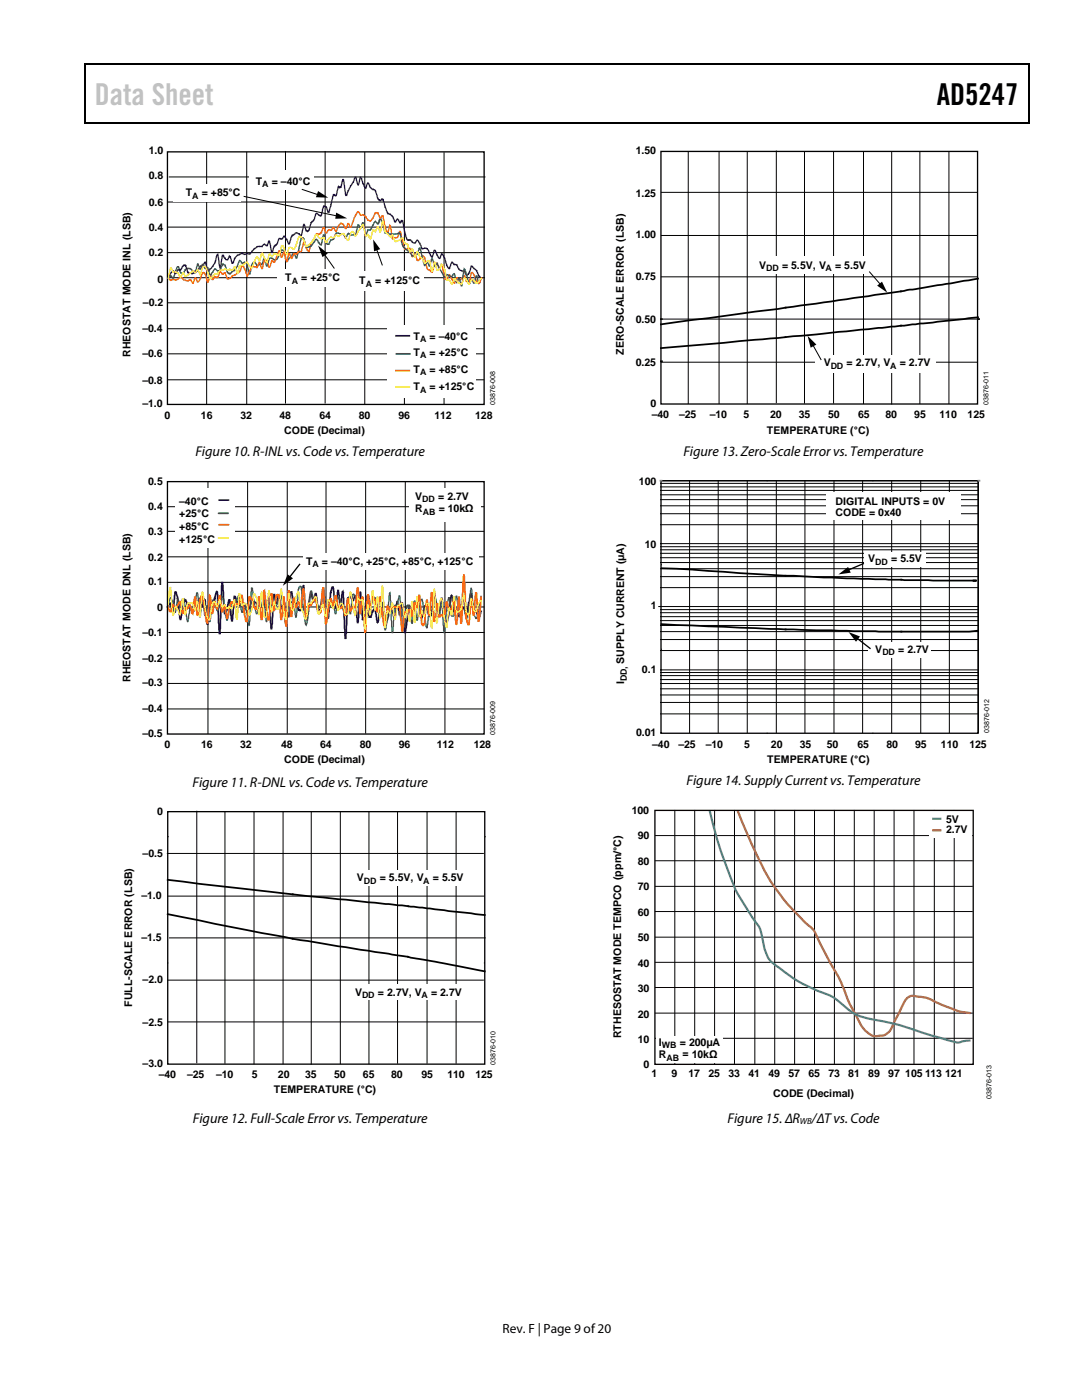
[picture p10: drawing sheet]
<svg xmlns="http://www.w3.org/2000/svg" width="216mm" height="279mm" viewBox="0 0 216 279" stroke-linecap="round" stroke-linejoin="round" font-family="sans-serif">
<path d="M16.9 12.7h.2v1h-.2zM16.9 12.7h.2v.3h-.2zM82.5 12.7h.3v.3h-.3zM205.1 12.7h.3v1h-.3zM205.1 12.7h.3v.3h-.3zM16.9 24.4h.2v.2h-.2zM82.3 24.4h.2v.2h-.2zM205.1 24.4h.3v.2h-.3zM63.5 49l1.9 1.6-1 .7zM67.1 42.4l2.2 1.2-2.4 .1zM74.5 47.8l1.4 1.9-1.3 .5z" fill="#000"/>
<path d="M17 13.7v10.7M17.1 12.8h65.4M82.8 12.8h122.3M205.2 13.7v10.7M17.1 24.5h188" fill="none" stroke="#000" stroke-width=".25"/>
<path d="M33.4 30.3h63.2v50.4h-63.2zM38.5 54.1l.4 .3M56.7 50.4l.5 1.8M68.5 46.6l.5 .8M94.1 55.8l-.5 .8M96.1 55.5l-.6 1.1" fill="none" stroke="#000" stroke-width=".26"/>
<g fill="none" stroke="#000" stroke-width=".2">
<path d="M33.7 35.3h63.2M41.2 30.3v50.4M48.6 39.2l18.8 3.9M49.2 30.3v50.4M57 30.1v50.4M64.9 30.1v50.4M72.8 30.3v50.4M80.7 30.4v50.4M88.6 30.4v50.4M33.4 40.3h63.2M33.4 50.4h63.2M33.5 55.4h63.3"/>
<path d="M33.5 45.3h63.3M64.6 50.6l2.1 3M75.1 49.5l1.2 3.5M33.4 65.6h63.2M33.4 60.4h63.2M33.4 75.8h63.2M33.4 70.6h63.2"/>
</g>
<path d="M38.5 54.1a.99 .99 0 0 0-1-.5 .99 .99 0 0 0-.8 .8 .44 .44 0 0 1-.5 .1 .44 .44 0 0 1-.3-.4 .73 .73 0 0 0-.5-.9l-.5 1.2a1.1 1.1 0 0 1-.4 1.1l-.2-.2a.22 .22 0 0 0-.2-.2 .22 .22 0 0 0-.2 .1l-.3 .3M56.7 50.4l-.3-.5h-.2l-.5 1a1.01 1.01 0 0 1-1 .9h-.1a.49 .49 0 0 0-.6-.3 .49 .49 0 0 0-.4 .5l-.2 1-.2 .1-.4-1.5-.2 .2a.9 .9 0 0 1-.6 1h-.1a.49 .49 0 0 1-.6 .2 .49 .49 0 0 1-.3-.5 .38 .38 0 0 0-.5-.1 .38 .38 0 0 0-.2 .4l-.5 1.8-.1-.1-.3-1.2a.72 .72 0 0 0-.3-.7 .72 .72 0 0 0-.7-.1l-.5-.5-.2 .4a3.2 3.2 0 0 1-1.8 2.1v.1a1.35 1.35 0 0 1-.9-1.4l-.1-.1a.4 .4 0 0 0-.5-.3l-.2 .3a.76 .76 0 0 1-.7 .9l-.2-.1a.44 .44 0 0 0-.5-.1 .44 .44 0 0 0-.3 .4l-.4 .7a.73 .73 0 0 1-.4-.9l-.2-.5-.2-.1a.27 .27 0 0 1-.3 .2 .27 .27 0 0 1-.2-.3l-.2-.4-.2-.1-.3 .9h-.2l-.4-1-.6 1.4M61.1 49.5l-.4-1.7a.32 .32 0 0 0-.4-.4 .32 .32 0 0 0-.3 .5l-.7 3.5-.2 .1-.4-1h-.2l-.2 .5-1.1 1.2M68.5 46.6h-.9a.52 .52 0 0 0-.6 0 .52 .52 0 0 0-.2 .6 .75 .75 0 0 1-.7 .7l-.3 .4a.34 .34 0 0 1-.2 .4 .34 .34 0 0 1-.5-.1l-.4-1.6-.2-.1-.3 1.7a.22 .22 0 0 1-.2 .2 .22 .22 0 0 1-.3-.2l-.3-.6-.4-.2-.7 1a1.03 1.03 0 0 1-1.2 .5M75.4 44.7l-.2-.1a.33 .33 0 0 0-.2-.3 .33 .33 0 0 0-.4 .2l-.4 .9a.48 .48 0 0 1-.7 .5l-.5 1.2-.4-2.1-.3-.5-.3 1h-.2l-.2-.5-.1-.1-.5 1.7a.3 .3 0 0 1-.1 .3 .3 .3 0 0 1-.4-.1 .67 .67 0 0 1-1-.2l-.5 .8M75.9 43.7h.1l.2 .4 .7 2.5a.67 .67 0 0 1 .9 .1l1.6-.1a.28 .28 0 0 1 .3-.1 .28 .28 0 0 1 .2 .3l.1 .3a3.1 3.1 0 0 0 1.4 3l.4 .1 .4 .8h.3a.44 .44 0 0 1 .7-.2l.2-.4 .2-.8 .2-.1 .9 3.4 .1 .1 .5-.6 .4 .7 .4-1.4h.2l.3 1.1a.22 .22 0 0 0 .2 .3 .22 .22 0 0 0 .2-.3l.2-.2 .1 .1 1.2 2.5a.44 .44 0 0 0 .6-.4l.3 .1a.58 .58 0 0 0 .6 .3 .58 .58 0 0 0 .5-.5h.2l.4 1.7 .1-.1 .3-.8 .2-.1 .4 1.6 .5-3.3 .2 .1 .8 2.8M94.1 55.8l.5 .7 .3-1.2 .2-.2 .5 1.4" fill="none" stroke="#148140" stroke-width=".26"/>
<path d="M38.9 54.4a1.38 1.38 0 0 0 .9-1.1l.3-.2h.3l.6-.7 .4 1.7 .3-.1a4.2 4.2 0 0 0 1.6-3.1l.1-.1 .1 .1 .2 1.7 .3 .9 .4-2.6h.2l.1 .4 .4 .5h.4l.3-.7 .2 .2 .3 1.2 .3-.1a1.94 1.94 0 0 1 1.4-1.7l.4-.1a.88 .88 0 0 0 1 0 .56 .56 0 0 0 .9-.4l.6-.7a1.46 1.46 0 0 1 1.4-.3 .5 .5 0 0 1 .4-.4 .5 .5 0 0 1 .5 .2l.2-.1 .3-.8 .5 2.1h.1a2.43 2.43 0 0 1 1-1.5l.3-1 .4-.1a.44 .44 0 0 0 .6-.4h.2l.4 .6 .4 .9a1.1 1.1 0 0 0 .4-1.2l.4-.6 .4-.2a.66 .66 0 0 1 1.1 .2l.2 .1 .5-2.1 .1-.1 .1 .3a1.17 1.17 0 0 0 .6 1.1l.3-.3 .2-.7a1.91 1.91 0 0 1 .8-1.4l.4-1.2 .8 .5 .2-.1 .4-1.6a.31 .31 0 0 1 .3-.3 .31 .31 0 0 1 .3 .3l.3 .9h.2l.4-1.2 .4-1.8 .1-.5h.2l.2 .3 .2-.1 .3-1.3a.26 .26 0 0 1 .1-.3 .26 .26 0 0 1 .4 0l.1-.1 .5-1.5 .4 2.9 .1 .3h.2l.2-.9 1.1-1.7 .4-1h.1l.5 1.5 .4-1.5 .3 .3 .1 .8 .6 1 .1-.1 .4-.9 .3 .4a1.42 1.42 0 0 0 1.1 1l.5 1.6 .3 .4a.27 .27 0 0 0 .3 .2 .27 .27 0 0 0 .2-.3l.2-.1 .2 .2 .3 1.4 .5 1a.77 .77 0 0 0 .7 .6l.4 .4 .3 .8 .2 .2a.45 .45 0 0 1 .6-.5l.3 .6h.2l.1-.4 .2 .1 .7 3.1a.78 .78 0 0 0 .6 .8 .37 .37 0 0 1 .4-.1 .37 .37 0 0 1 .2 .3 .52 .52 0 0 0 .5 .3 .52 .52 0 0 0 .5-.5h.1l.2 .1 .7 1.5 .5-.1a.77 .77 0 0 1 .9 .9l.5 .9 .6-1.3h.1l.8 1.6 .2-.1 .2-.6a.22 .22 0 0 1 .2-.2 .22 .22 0 0 1 .2 .2l.4 .7 .3 1.4 .5 .6 .1-.1 .4-1.1h.3a.62 .62 0 0 0 .7 .5 1.97 1.97 0 0 0 1.3 1.2h.2l.2 .3a.36 .36 0 0 0 .2 .4 .36 .36 0 0 0 .4-.1l.7-1.6h.1l.5 .6a1.27 1.27 0 0 1 .7 .9l.1 .4 .6 .5M38.9 54.1a.98 .98 0 0 1-1.3 .4l-.1-.1-.4-1.3a.57 .57 0 0 0-.6-.1 .57 .57 0 0 0-.3 .6 .31 .31 0 0 1-.1 .3 .31 .31 0 0 1-.4-.1h-.2l-.3 .7a.4 .4 0 0 1-.6-.4h-.1l-.5 .4-.4 1" fill="none" stroke="#2e0977" stroke-width=".26"/>
<path d="M61.1 49.5l.2 .4 .2 .3 .2-.1a6.5 6.5 0 0 1 1.2-2.9 .48 .48 0 0 1 .7-.5l.6-.3 .3-1 .2 .1 .3 1 .2-.1a.53 .53 0 0 1 .8-.5l.4-.4h.2l.2 .4 .3 .2 .4-.9a.57 .57 0 0 1 .4-.6 .57 .57 0 0 1 .7 .3l.3 .7h.2l.3-1 .6 .7 1.1-2.7 .3-.3h.2l.1 .2a.42 .42 0 0 0 .3 .4 .42 .42 0 0 0 .4 0l.7 .5a.75 .75 0 0 0 .9 .6l.5-.5 .3-.9 .2-.1a.31 .31 0 0 1 .3 0 .31 .31 0 0 1 .2 .3l.4 .7h.1l.2-.5 .3 .2 .3 2.1 .6 1.2 .3-1.3 .1-.2 .1 .1 .4 2.5 .2 .1 .3-.2a.76 .76 0 0 0 .8-.9l.2-.4 1 3.5 .2 .1 .4-.3a.51 .51 0 0 1 .5 .7l.4 1 .5-.6 .3 .9a.37 .37 0 0 0 .1 .4 .37 .37 0 0 0 .4 0l.4-.5a.31 .31 0 0 1 .3-.4 .31 .31 0 0 1 .4 .4l.5 1.8a.61 .61 0 0 0 .6 .7l.3 .4h.1l.5-1.4 .1-.2a.22 .22 0 0 1 .3-.2 .22 .22 0 0 1 .2 .2l.3 .8h.2l.3-.7 .1 .1 .4 2.4a.48 .48 0 0 0 .6 .5l.4-.8a.36 .36 0 0 1 .4 .4l.6 1.1 .5-1.1 .2 .2a.46 .46 0 0 0 .5 .3 .46 .46 0 0 0 .4-.5l.4-.4 .2 .3a1.24 1.24 0 0 0 .7 1.1l.5-1.8 .2-.2 1.1 2.1 .2 .1M61.1 49.3l-.4-.9h-.1l-.4 1.5a.3 .3 0 0 1-.1 .3 .3 .3 0 0 1-.4 0h-.2a.69 .69 0 0 1-.9 .5l-.4 .9-.4-.9h-.2l-.3 1.4-.2 .1-.4-1.9-.5 1-.4-1.1-.2-.1-.8 2.3h-.2l-.3-.4-.1 .2-.4 1.1-.3-.2-.2-1a.29 .29 0 0 0-.3-.2 .29 .29 0 0 0-.3 .2l-.4 1.5-.3-.4-.2-.8-.5 1-.7-.2a.71 .71 0 0 0-.8 .8l-.5 1.1-.7-2h-.2l-.2 .1a2.67 2.67 0 0 1-2 2 .77 .77 0 0 1-.8 .4l-.5-1.1-.5 .2-.4-.5-.3 .6a.45 .45 0 0 1-.1 .5 .45 .45 0 0 1-.5 0 .4 .4 0 0 0-.5 .4h-.3l-.2-.5a.9 .9 0 0 0-.5 .9l-.2 .2-.4-1.5a.35 .35 0 0 0-.4-.4 .35 .35 0 0 0-.3 .4l-.3 .6a.78 .78 0 0 1-.6 .8l-.2-.5-.3-.2-.3 .9-.2 .1-.2-.3a.38 .38 0 0 0-.2-.3 .38 .38 0 0 0-.5 .1l-.8-.1-.6-.7h-.1a1.23 1.23 0 0 1-1.5 .6 .44 .44 0 0 1-.5 .2 .44 .44 0 0 1-.3-.4l-.1-.1M96.1 55.5l-.4 .9-.1 .1" fill="none" stroke="#f86612" stroke-width=".26"/>
<path d="M75.9 43.7l-.5 1" fill="none" stroke="#148140" stroke-width=".35"/>
<path d="M33.6 55.5l.4-2 .3 .3a.88 .88 0 0 0 1 .6h.1l.6 .9h.1l.4-.8 .2 .1a.57 .57 0 0 0 .5 .6l1.2-1.1 .3 .1a.42 .42 0 0 0 .5 .1 .42 .42 0 0 0 .2-.5l.2 .1 .3 .9 .2-.2 .2-.8a.51 .51 0 0 1 .1-.5 .51 .51 0 0 1 .6-.1l1 2.4 .9-1h.2a.59 .59 0 0 0 .7-.5l.2-.2h.4l.5-.2 .4 .1h.6a.44 .44 0 0 0 .5 .1 .44 .44 0 0 0 .3-.5l.1-.2 .1 .1 .3 1 .2 .2 .3-1.3 .3-.2h.4l.7-.6h.3l.5 .9 .3 .2 1.1-2.2 .1 .1 .3 .6 .2-.1 .4-1.4 .8 1.9 .3-.2 .3-1.4 .2-.1 .3 .5 .4-.4a.43 .43 0 0 1 .7 0l.2 .1a.9 .9 0 0 0 .5-.9l.2-.9a.42 .42 0 0 1 .4 .1 .42 .42 0 0 1 .1 .4l.5 1.2 .4-1.2a.47 .47 0 0 1 .4-.3 .47 .47 0 0 1 .5 .3l.1 .1 .2-.2 .8-2.2a.32 .32 0 0 1 .3-.1 .32 .32 0 0 1 .3 .2l.5 .6 .5 1.2a4.1 4.1 0 0 0 1.8-2.4h.2a1.14 1.14 0 0 0 1 .8l.2-.2a.57 .57 0 0 1 .5 .7l.1 .2h.2l.2-.4a.63 .63 0 0 1 .9-.5 .44 .44 0 0 0 .6-.4l.3-.1 .4 .3 .5-.5a.37 .37 0 0 1 .6 .2l.4 .5a.33 .33 0 0 0 .1 .4 .33 .33 0 0 0 .3 .1l.4-1.1a.45 .45 0 0 1 .4-.5 .45 .45 0 0 1 .5 .5l.1 .3 .2-.2 .3-.6 1-1.5 .5 2.2 .2 .1 .4-.3 .3 .7 .1 .1 .5-1.6 .2-.1 .3 .3 .4-1 .2 .1 .3 1 .2-.1 .4-2 .4 2 .2 .3 .3 .1 .6 .7 .2-.4 .4 .2a1.33 1.33 0 0 0 .5 1.1l1-.4 .1-.3a.57 .57 0 0 1 .5 .6 .57 .57 0 0 0 .6 .7l.2 .1 .4 1.3 .4-.5 .2 .1 .3 1.4h.2l.3-.9 .1-.1 .6 1.1a1.27 1.27 0 0 1 .7 1l.2 .2 .5-.3a.27 .27 0 0 1 .3-.2 .27 .27 0 0 1 .2 .3l.3 1.8 .2-.2 .4-1.5 .2 .3 .2 1.1 .2 .1 .4-.2 .4-.8a.59 .59 0 0 1 .5 .7l.5 2a.31 .31 0 0 0 .2 .3 .31 .31 0 0 0 .4 0l.5 .8 .4-1.1h.2l.2 .4 .9 .7a.61 .61 0 0 0 .5-.8l.3-.5 .6 .6 .2 .7 .6-.9 .7 .5a.38 .38 0 0 0 .5 .2 .38 .38 0 0 0 .3-.4l.5-.6" fill="none" stroke="#f9e819" stroke-width=".26"/>
<g fill="#fff">
<path d="M77.2 64.9h17.6v14.4h-17.6z"/>
<path d="M82.2 64.9h12.7v3.9h-12.7z"/>
<path d="M82.2 68.8h12.6v3.1h-12.6z"/>
</g>
<path d="M78.9 67h2.9" fill="none" stroke="#2e0977" stroke-width=".35"/>
<path d="M78.9 70.6h3" fill="none" stroke="#148140" stroke-width=".35"/>
<path d="M78.9 74h2.9" fill="none" stroke="#f86612" stroke-width=".35"/>
<path d="M78.9 77.2h2.9" fill="none" stroke="#f9e819" stroke-width=".35"/>
<g fill="#fff">
<path d="M82.2 72.1h12.6v3.2h-12.6z"/>
<path d="M82.2 75.5h12.6v3.2h-12.6z"/>
<path d="M68.4 54.1h16.2v3.9h-16.2z"/>
<path d="M55.4 53.8h13.5v3.5h-13.5z"/>
<path d="M50 34.1h12.6v3.7h-12.6z"/>
<path d="M34.5 36.7h13.5v3.5h-13.5z"/>
<path d="M49.7 34h12.7v3.9h-12.7z"/>
<path d="M36.6 36.8h11.8v3.2h-11.8z"/>
<path d="M56.4 53.8h12.5v3.2h-12.5z"/>
<path d="M71.2 54.5h12.5v3.1h-12.5z"/>
</g>
<g fill="none" stroke="#000" stroke-width=".2">
<path d="M60.2 37.8l3.4 1.1M41.5 96.1v50.4M49.4 96.1v50.4M57.3 96v50.4M65.1 96.1v50.4M73 96v50.4M80.9 96v50.4M88.8 96v50.4M33.4 116.2h63.2M33.4 111.1h63.2M33.4 106h63.2M33.4 101.1h63.2"/>
<path d="M33.2 121.1h63.4M33.4 136.4h63.2M33.4 131.5h63.2M33.6 126.2h63.1M33.4 141.5h63.2"/>
</g>
<path d="M63.5 38.1l2 1.3h-2.5zM57.4 114.6l1.1 .8-2.1 1.5z" fill="#000"/>
<path d="M59.9 112.5l-2.2 2.8" fill="none" stroke="#000" stroke-width=".26"/>
<g fill="#fff">
<path d="M60.6 110.4h34.9v3.4h-34.9z"/>
<path d="M34.9 97.4h12v12h-12z"/>
</g>
<path d="M43.7 99.8h1.9" fill="none" stroke="#2e0977" stroke-width=".35"/>
<path d="M43.6 102.4h1.9" fill="none" stroke="#148140" stroke-width=".35"/>
<path d="M43.7 104.7h1.9" fill="none" stroke="#f86612" stroke-width=".35"/>
<path d="M43.6 107.4h1.9" fill="none" stroke="#f9e819" stroke-width=".35"/>
<path d="M81.7 97.4h14.2v6.6h-14.2z" fill="#fff"/>
<path d="M39.9 119.5l-.3 .4-.7 1.7a.44 .44 0 0 1-.4 .4 .44 .44 0 0 1-.4-.4l-.7-1-.3-.8-.2-.1-.4 1.7M33.5 121.1l.3-.6 .2-.1 .4 1.6a1.32 1.32 0 0 0 .2-1.2l.4-2.7 .2 .4a18.4 18.4 0 0 1 .7 4.8l.1 .3" fill="none" stroke="#2e0977" stroke-width=".35"/>
<path d="M39.9 119.5l.5 1.5M36.5 121.4l-.4 1.9-.1 .3" fill="none" stroke="#16067a" stroke-width=".35"/>
<path d="M40.5 120.6l-.1 .4zM40.8 119.6l.1 .2-.4 .8z" fill="#2e0977"/>
<path d="M40.9 119.8l-.1-.2-.4 1.4" fill="none" stroke="#16067a" stroke-width=".35"/>
<path d="M41.1 121.4l.3 3.2-.2-.7zM41 120.9l.1 .5zM41 120.6v.3zM40.9 119.9l.1 .7z" fill="#2e0977"/>
<path d="M40.9 119.8l.2 3.4 .3 1.4" fill="none" stroke="#16067a" stroke-width=".35"/>
<path d="M41.4 124.3v.3zM41.6 122.9l-.2 1.4zM41.7 122.2l-.1 .7zM41.7 122.1v.1zM41.7 121.5v.6zM41.8 121.3l-.1 .2zM41.8 120.8v.5zM41.8 120.4v.3z" fill="#2e0977"/>
<path d="M41.8 120.4l-.4 4.2" fill="none" stroke="#16067a" stroke-width=".35"/>
<path d="M41.9 120.3l.3-.1-.4 .2z" fill="#2e0977"/>
<path d="M42.4 120.1l-.4 .1-.2 .2" fill="none" stroke="#16067a" stroke-width=".35"/>
<path d="M42.5 119.9l-.1 .2zM42.8 119.5l-.2 .3z" fill="#2e0977"/>
<path d="M42.8 119.5l-.4 .6" fill="none" stroke="#16067a" stroke-width=".35"/>
<path d="M42.9 119.3l-.1 .2zM43.2 118.1h.1v.1l-.4 1.1z" fill="#2e0977"/>
<path d="M43.3 118.2v-.1h-.1l-.4 1.4" fill="none" stroke="#16067a" stroke-width=".35"/>
<path d="M43.5 121l.4 5.4-.2-.7zM43.5 120.1v.9zM43.4 119.6l.1 .5zM43.4 118.5v1.1zM43.3 118.2l.1 .3z" fill="#2e0977"/>
<path d="M43.3 118.2l.4 7.5 .2 .7" fill="none" stroke="#16067a" stroke-width=".35"/>
<path d="M43.9 125.6v.8zM44 124.4l-.1 1.2zM44 123.5v.9zM44 122.4v1.1zM44.1 120.8l-.1 1.6zM44.1 120.3v.5zM44.2 118.5l-.1 1.8zM44.2 118.3v.2zM44.3 116.8l-.1 1.5zM44.3 116.3v.5z" fill="#2e0977"/>
<path d="M44.3 116.3l-.4 10.1" fill="none" stroke="#16067a" stroke-width=".35"/>
<path d="M44.7 120.3l.1 1.9zM44.3 116.3l.2 .5 .2 3.5z" fill="#2e0977"/>
<path d="M44.3 116.3l.2 .5 .2 4.3 .1 1.2" fill="none" stroke="#16067a" stroke-width=".35"/>
<path d="M45.3 121.7l-.3 .7h-.2z" fill="#2e0977"/>
<path d="M45.3 121.7l-.4 .7-.1-.1" fill="none" stroke="#16067a" stroke-width=".35"/>
<path d="M45.4 121.4l-.1 .3zM45.4 121.2v.2zM45.5 121l-.1 .2zM45.7 119.7l.1 .1-.3 1.2z" fill="#2e0977"/>
<path d="M45.8 119.8l-.1-.1-.1 .2-.3 1.8" fill="none" stroke="#16067a" stroke-width=".35"/>
<path d="M46 121.2l.3 2.7-.1-.4zM45.9 120.7l.1 .5zM45.9 120.5v.2zM45.8 120l.1 .5zM45.8 119.8v.2z" fill="#2e0977"/>
<path d="M45.8 119.8l.4 3.7 .1 .4" fill="none" stroke="#16067a" stroke-width=".35"/>
<path d="M46.3 123.6v.3zM46.4 122.9v.7zM46.5 122l-.1 .9zM46.6 121.5l-.1 .5zM46.6 121.1v.4zM46.7 120.2l-.1 .9zM46.7 119.6v.5zM46.8 119.2l-.1 .3z" fill="#2e0977"/>
<path d="M46.8 119.2l-.5 4.7M66.5 117.3l-.1-.1-.2 .2-.2 .8M68.5 118.2l.4 9.2M69.9 119.2h-.3l-.2 .3M88.2 119.5l.4 3.1M76.3 120.7a1.93 1.93 0 0 0-.5 1.4l-.3 1.8-.2 .3M77.3 123.6l-.3 .7-.2-.1M94.5 122h.5" fill="none" stroke="#16067a" stroke-width=".35"/>
<path d="M66 118.2l-.5 5.1-.2-.1-.3-1.8-.5-3.8-.2 1-.3 2.6a.32 .32 0 0 1-.1 .4 .32 .32 0 0 1-.4 0l-.5-3.1-.1 .2-.2 1.1-.2 .3-.3-1.8-.2-.1-.7 5.1-.2 .4-.1-.1-.4-6.7-.2 .5-.4 4.2a.26 .26 0 0 1-.2 .2 .26 .26 0 0 1-.3-.2l-.3-1.1-.7-.1-.2-1.9-.2-.4-.4 4.7-.2 .3-.4-.9-.3-1.8-.2-.3-.2 .2v.7l-.3 .4-.4-2.5h-.1l-.1 .1-.2 1.2-.2 .2-.2-1.5-.2-.2-.4 5.8-.1 .9-.6-6-.4 2.3-.2-.1-.3-1.2h-.1l-.2 .3a.53 .53 0 0 1-.6 .4 .53 .53 0 0 1-.5-.5l-.6-.5-.4-.1-.5 1.4-.6-.7-.4 1-.3-.4a.57 .57 0 0 0-.6-.6l-.1 .1-.1-.2a1.58 1.58 0 0 1-.7-1.2l-.1-.4-.1 .2M66.5 117.3l.5 4.1 .4-3.5 .2 .4 .4 2.7 .3-2.9h.1l.1 .1M69.4 119.5l-.3 6.9-.2 1M73.4 119.2l-.3 1-.2 2.9-.3 .6a.45 .45 0 0 1-.3-.7l-.4-4.8-.2 .7-.1 4.3-.2 1-.5-5-.1-.2-.4 .8-.5-.6M86.7 118.5l-.2 .4-.4 3.5a.34 .34 0 0 1-.1 .6 .34 .34 0 0 1-.5-.4l-.2-1.1-.4-.5a.54 .54 0 0 0-.3 .7l-.4 1.5M88.2 119.5l-.3 .8-.3 2.2a.37 .37 0 0 1-.1 .4 .37 .37 0 0 1-.4 .1M73.8 123l.2 .1a1.98 1.98 0 0 1 .7-1.5l.2 .1 .4 2.5M76.3 120.7l.5 3.5M83.7 122.3l-.5-2.2-.1 .2-.4 1.3a.35 .35 0 0 1-.1 .3 .35 .35 0 0 1-.4 0l-.4-.9-.9 5.2-.2-.2-.1-.7-.3-5-.2 .4-.3 1.9-.2-.2-.3-2.3-.5 3.2-.2-.1-.3-1.2-.4-.4-.6 2M94.5 122l-.4-3.1-.1-.4-.9 4.1h-.2l-.1-.2a1.06 1.06 0 0 0-.4-1.1l-.4 .4-.4 1.3-.5-1.6-.4 .7-.2-.2-.4-3-.2 .4-.3 3.3-.5 1.6a.96 .96 0 0 1-.3-1l-.2-.6M95 122l.5 1.2a1.35 1.35 0 0 0 .5-1.2" fill="none" stroke="#2e0977" stroke-width=".35"/>
<path d="M73.4 119.2l.4 3.8" fill="none" stroke="#16067a" stroke-width=".7"/>
<path d="M83.7 122.3l.3 .9h.2" fill="none" stroke="#16067a" stroke-width=".26"/>
<path d="M86.7 118.5l.4 4.5" fill="none" stroke="#2e0977" stroke-width=".26"/>
<path d="M96 119a14.3 14.3 0 0 1-.9 4.4h-.2l-.2-.5-.2-.7-.4-4.8-.2 .5-.2 2.5-.5 2.9-.2 .1-.1-.3-.2-2.2-.2-1.1-.5 .8-.3 1.5h-.2l-.3-3.1-.2 .2-.4 3.2a.31 .31 0 0 1-.1 .6 .31 .31 0 0 1-.4-.4l-.5-3.3-.3 .8-.5 5.8-.2 .3-.4-6.2-.1-.1-.1 .2-.3 2.8-.1 .2-.8-4.7-.2 .1-.1 .4-.4 3-.2-.2-.3 .2-.4 3.4-.2-.3-.3-3.3-.5-2.1-.3 .2-.3 1.4-.4 2.6-.2-1.4-.2-2.4-.2 .1-.2 3.7-.2 .6-.4-2.9a.43 .43 0 0 0-.1-.5 .43 .43 0 0 0-.5-.1l-.4 3.5a.35 .35 0 0 1-.1 .4 .35 .35 0 0 1-.4 0l-.6-5.9-.2 .7-.2 1.3h-.5l-.5 5.3-.2-1-.3-6.9-.2 .6-.2 4.2-.5 2.6-.2-.9-.2-3.6-.2-.9-.5 2.8-.7-3.3-.3-.5-.3 .3-.6 1.8-.5 1h-.3l-.4-.9a.22 .22 0 0 0-.2-.3 .22 .22 0 0 0-.2 .3l-.4 1-.3-2a2.26 2.26 0 0 0-1.1-1.9l-.2 .4-.3 3.4-.2-.2-.4-2.9-.1 .5-.3 2.8-.2 .3-.8-2.8-.3-.8-.2-.1-.5 3.2-.2-.2-.3-1.9-.4 .8-.2 .1-.2-1.1-.2-.2-.3 2.5-.2 1-.5-4.4-.1-.1-.1 .3-.2 1.2-.4 .8-.1 .1-.5-1.8-.2-.3-.2 .2-.2-.1-.3-1.2-.1-.1-.7 5.3-.3 1.4-.3-.8-.6-5.4a1.73 1.73 0 0 0-.3-1.5l-.4 .6-.4 5.5-.2-.5-.3-2.6-.1-.2-.5 .5-.3-.5-.6 4.9-.2-.6-.5-4.2-.4-1.1-1.1 2.9-.3 .1-.5-1.2-.2-1.8-.2-.5-.1 .1-.4 5.6-.2-.7-.2-3.5-.1-.9-.6 2.1a.32 .32 0 0 0-.4-.1 .32 .32 0 0 0-.1 .4l-.3 1.1h-.1l-.6-3-.2-2h-.2l-.4 6.5-.1 .9-.2-.6a9 9 0 0 0-.7-3.2l-.1-.1-.3 1.1-.1 .2-.6-3.3h-.1l-.7 1.4a.22 .22 0 0 1-.2 .3 .22 .22 0 0 1-.2-.3h-.2l-.2 .4-.6 2.8-.2 .3-.9-4.7-.2-.1-.3 1.9-.5 .9-.2-.3-.3-1.2a.38 .38 0 0 0-.1-.4 .38 .38 0 0 0-.4-.1l-.6 4.2-.4-3.1-.3 .6-.1 1.3-.2-.2-.3-2.8-.1-.5-.4 3.6-.2 .2-.3-4.5-.1-.3-.2 .2a3.9 3.9 0 0 1-.9 2.7l-.4 .4-.4 2.4-.2-.4-.3-2.4-.4-1.6h-.2l-.4 1.6-.4-1.4-.2-.2-.4 2.6-.2-.2-.2-1.2-.5-1.5-.3 .5-.3 1.3" fill="none" stroke="#148140" stroke-width=".26"/>
<path d="M96 119.2l-.5 4.7-.1-.5-.4-5.1-.2 .5-.1 3.2-.2 .7-.4-3.1h-.1l-.3 4-.3 1-.4-1.3-.4-8.5-.6 9.5-.4-5.1-.2 .7-.2 3.8-.1 .9-.6-4.5-.1 .2-.1 .5a1.25 1.25 0 0 1-.6 1l-.6-1.6-.1 .4-.3 2.2a.22 .22 0 0 1-.2 .3 .22 .22 0 0 1-.2-.3l-.2-.1-.3 .4h-.2l-.3-2.3-.2-.3-.3 3.4h-.2l-.3-4.7-.2-.9-.4 4.4-.3-.9-.1-1.9-.1-.1-.1 .2-.4 4.4a.3 .3 0 0 1-.1 .3 .3 .3 0 0 1-.4-.1l-.5-5.8-.2 .3-.3 2-.2-.1-.2-.6-.1 .1M33.5 121.1l.4 .9h.1l.4-1.1 .2-.1 .2 .5 .3 .1 .9-1.3 .5 2.3 .3-.7a.3 .3 0 0 1 .2-.3 .3 .3 0 0 1 .4 .1l.5-.7 .5 1.6 .3-2.3 .2-.9 .5 3.5 .2-.3 .3-2.8 .2-.6 .3-.2 .4 2.2 .3 2.9 .3 .4 .4-5.5 .2 .5 .4 3.1 .4-2.2 .5 1.3 .4-2.3 .2-.3 .4 3.2 .5-1.3 .5 2.5 .2-.2a6.9 6.9 0 0 1 .7-2.8 .46 .46 0 0 1 .5 .5h.2l.2-.3 .6 .1 .1-.2 .3-1.5 .2-.1 .5 3.9 .3 1.3 .2-.2 .1-.7 .4-4h.1l.3 .4 .4 1.3 .4 .8a.79 .79 0 0 0 .3-.9l.2-1.2 .2-.3 .3 4 .2 .4 .4-5.2 .1-.5 .8 5.8a.51 .51 0 0 0 .2-.7l.5-4.4 .1 .3 .2 2.3 .2 .5 .4-2.8 .3-.2 .2 .2 .5 4.7 .2-.5 .3-3.9 .1 .2 .3 4.9 .1 .6 .5-6.9 .2 .4 .1 3.6 .2 1 .4-3.4 .1-.1 .2 .4 .3 1.2 .4-.9 .2 .1 .3 .8 .1-.1 .4-3.4 .2 .4 .2 4.3 .2 .8 .2-.4 .1-1.4a.61 .61 0 0 1 .7-.5l.1-.5a.57 .57 0 0 1 .8-.5l.5 2.6a.39 .39 0 0 0 .4-.1 .39 .39 0 0 0 .1-.5l.4-4.4 .2 .5 .3 5.5 .2 1 .1-.4 .2-1.9 .5-2.5h.2l.4 1.2 .4-1.9 .2 .1 .3 2a.45 .45 0 0 0 .5 .4 .45 .45 0 0 0 .4-.4l.2 .1 .4 1.6 .5-3.1 .6 2.2 .2-.4a.37 .37 0 0 1 .7-.2l.5-3.8 .2 .7 .1 3.6 .2 .7 .4-3.3 .1 .2 .5 6.8 .5-7.3 .4 2.3 .2-.2 .3-1.6a.42 .42 0 0 1 .4 .1 .42 .42 0 0 1 .1 .4l.5 2.2 .3-2 .3-.8 .3 3.3 .5 2.4 .2-.4 .5-3.5 .4 .7 .5-.7 1 .1a.28 .28 0 0 1 .3-.1 .28 .28 0 0 1 .2 .3l.5 4.6 .4-3.2a.61 .61 0 0 1 .6-.7l.5-.3 .4 1" fill="none" stroke="#f86612" stroke-width=".35"/>
<path d="M82.7 120.5l-.5 2.2" fill="none" stroke="#f86612" stroke-width=".7"/>
<path d="M96 119.8l-.5 .6-.2 .6a.9 .9 0 0 1-.5 1.1l-.3-.4-.4-2.1-.4 1.9a1.32 1.32 0 0 1-.3 1.2l-.1-.1-.3-.6-.4-3.2-.2 .3-.2 1.4a1.47 1.47 0 0 1-1 1.7l-.2-.5-.3-2.3-.2-.2-.3 3.2-.2 .3-.3-1.4-.2 .5-.3 2.9-.2 .5-.4-2.1-.3-3.2-.1-.3-.2-.1-.4 1-.3 3.6-.2 .2-.4-6.7-.2 1-.4 6.7-.1-.7-.3-3.6-.3-.6h-.2l-.2 .6-.3 1.9-.1 .1-.3-.9-.2-.1-.2 1.1h-.2l-.4-3.6-.1-.3-.5 5-.2-.5-.2-3.5-.2 .1-.3 3.6-.2-.2-.3-1.9-.2-.1-.3 1.6-.3-.9-.2-2-.2-.1-.5 .5a.51 .51 0 0 0-.4 .7l-.3 1.8-.1 .3-.4-2.8-.2-.4-.4 2-.4-.5-.1 .1-.5 3.3-.5-8.3-.4 6.2-.1 .1-.1-.3-.4-3.8-.3 2.2-.2 .3-.4-3.8-.2 .6-.4 4.2-.1-.3-.2-1.6h-.2l-.3 3.9-.1 .8-.5-5.6-.1-.3-.5 .2-.3-.4-.1 .1-.4 2.9-.1 .3-.2-.3-.7-4.2-.2 .5-.4 3.5a.33 .33 0 0 1-.1 .4 .33 .33 0 0 1-.5-.2l-.3-1.6-.3-.4h-.2a.96 .96 0 0 0-.3 1l-.3 .3-.3-1.4-.2-.1-.3 .9-.2 .3-.7-1.7h-.2l-.4 3.3-.2-.1-.3-1.9-.2-.3-.5 1.3-.3 .4-.5-2.9-.1-.4h-.1l-.7 1.2-.7 .1-.2 2.2-.2 .9-.2 .2a4.6 4.6 0 0 0-.9-2.3l-.3-2.8-.2-.5a7.1 7.1 0 0 0-.8 3.2l-.2 .4a.9 .9 0 0 1-.5-.9l-.2-2.1-.2-.2-.4 4.6-.1 .5-.1 .1-.5-2.1-.1-2.8-.3-1.2-.5 3.7a.26 .26 0 0 1-.2 .3 .26 .26 0 0 1-.3-.3l-.3-1.1h-.2l-.3 1.7-.1 .2-.4-3.8-.2-.4-.4 4.9a.26 .26 0 0 1-.1 .3 .26 .26 0 0 1-.4 0l-.5-4.9-.2 .6-.3 3.9-.2-.5-.2-2.6-.5-1.1-.2 .6-.3 2.5-.5 1.1-.7-2.1a.38 .38 0 0 0-.4-.2 .38 .38 0 0 0-.3 .4v.1l-.2-.3-.3-1.9-.2-.2-.4 5.1-.2-.4-.3-3.5-.2 .3-.3 1.4-.1 .1-.2-.3a.3 .3 0 0 0-.3-.1 .3 .3 0 0 0-.2 .3h-.2l-.5-.6-.5 .3-.4-1.3-.2 .2-.3 1h-.2l-.2-.5a.32 .32 0 0 0-.3-.4 .32 .32 0 0 0-.3 .3l-.4 2.6-.2 .8-.4-.4-.3-.8-.7-4.4-.1 .5-.4 4.3-.2-.3-.3-2.6-.5 1.6-.2-.3-.2-.8a.3 .3 0 0 0-.2-.3 .3 .3 0 0 0-.3 .1l-.5-.1-.1 .2-.3 1.9-.2 .2-.3-2.8-.2-.2-.4 3.1-.3-.3-.3-.8-.4-.6-.4 1.8-.2-.5-.3-4.5-.2-.5-.4 3.8" fill="none" stroke="#f9e819" stroke-width=".26"/>
<path d="M33.4 96.1h63.2v50.4h-63.2zM33.5 162h63.2v50.4h-63.2z" fill="none" stroke="#000" stroke-width=".26"/>
<g fill="none" stroke="#000" stroke-width=".2">
<path d="M33.3 170.3h63.3M33.5 167h.1M33.5 178.8h63.1M39.3 161.8v50.4M44.9 161.9v50.4M50.7 162v50.4M56.5 162v50.4M62.1 162v50.5M67.9 162v50.4M73.6 162v50.4M79.3 161.9v50.4M85.2 161.9v50.4"/>
<path d="M91 161.9v50.4M96.7 167h.1M33.4 192.2h.1M33.4 195.6h63.2M33.7 187.2h63.2M96.6 192.2h.1M33.5 203.9h63.2"/>
</g>
<path d="M33.5 175.6l27.9 3.2 18.8 1.9 16.5 1.9M33.5 182.4a701.5 701.5 0 0 0 47.9 8.6l15.3 2.8" fill="none" stroke="#000" stroke-width=".35"/>
<g fill="#fff">
<path d="M69.7 173.7h23.2v3.1h-23.2z"/>
<path d="M69.4 196.5h23.2v3.1h-23.2z"/>
</g>
<path d="M131.9 30.2h63.2v50.4h-63.2z" fill="none" stroke="#000" stroke-width=".26"/>
<g fill="none" stroke="#000" stroke-width=".2">
<path d="M131.9 38.4h63.2M137.3 30.2v50.4M143.5 30.2v50.4M149.1 30.2v50.4M154.9 30v50.5M160.5 30.1v50.4M166.3 30.1v50.4M172.3 30.2v50.4M177.9 30.3v50.4M183.5 30.2v50.4M189.3 30.2v50.4M131.9 47h63.2"/>
<path d="M131.9 55.2h63.2M131.9 72.3h63.2M132.2 63.7h63.2"/>
</g>
<path d="M195.1 55.6l-12.4 2.1-9.4 1.4-41.4 5.6M195.1 63.3l-14.7 1.7-17.6 1.8-30.9 2.7" fill="none" stroke="#000" stroke-width=".35"/>
<g fill="#fff">
<path d="M150.2 51.1h23.1v3.4h-23.1z"/>
<path d="M162.6 70.8h24.1v3.5h-24.1z"/>
</g>
<g fill="none" stroke="#000" stroke-width=".2">
<path d="M173.4 54.2l2.4 2.7M162.1 68.7l1.8 3.1M131.8 99.7h63.4M131.8 98.7h63.4M131.8 97.9h63.4M131.8 97.2h63.4M131.8 96.5h63.4M131.8 95.9h63.4v50.3M137.6 95.9v50.3M143.3 95.9v50.3M149.1 95.9v50.3M153 95.9h.1"/>
<path d="M154.9 95.9v50.3M160.6 95.9v50.3M166.4 95.9v50.3M172.1 95.9v50.3M174.1 95.9h.1M177.9 95.9v50.3M183.7 95.9v50.3M189.4 95.9v50.3M131.8 108.5h.1M131.8 117.3h63.4M131.8 115.1h63.4M131.8 113.5h63.4"/>
<path d="M131.8 112.3h63.4M131.8 111.3h63.4M131.8 110.4h63.4M131.8 109.7h63.4M131.8 109.1h63.4M131.8 104.7h63.4M131.8 102.5h63.4M131.8 100.9h63.4M131.8 108.5h63.4M131.9 112.7h.1M195.2 112.7h.1M131.4 121h.1"/>
<path d="M131.8 133.7h.1M131.8 138.7h63.4M131.8 137.5h63.4M131.8 136.4h63.4M131.8 135.6h63.4M131.8 134.8h63.4M131.8 134.2h63.4M131.8 129.8h63.4M131.8 127.6h63.4M131.8 126.1h63.4M131.8 124.8h63.4M131.8 123.9h63.4"/>
<path d="M131.8 123.1h63.4M131.8 122.3h63.4M131.8 121.7h63.4M131.8 133.7h63.4M131.8 121h63.4M131.9 129.6h.1M195.2 129.6h.1M131.8 146.2h.1M131.8 142.5h63.4M131.8 140.2h63.4M153 146.3h.1M174.1 146.3h.1"/>
</g>
<path d="M175 57l1-.8 1 2.2zM161.1 67l1.8 1.8-1.1 .6z" fill="#000"/>
<path d="M131.9 95.9h63.3v50.4h-63.3z" fill="none" stroke="#000" stroke-width=".26"/>
<path d="M132.1 113.4l2.9 .1a806.3 806.3 0 0 0 59.9 2.4h-.6M132 124.6a1067.9 1067.9 0 0 0 57.8 1.5h3.6l1.7-.2" fill="none" stroke="#000" stroke-width=".35"/>
<path d="M172.4 110.2h12.3v2.9h-12.3z" fill="#fff"/>
<path d="M172.4 112.4l-3.3 1.4" fill="none" stroke="#000" stroke-width=".26"/>
<path d="M167.3 114.6l1.9-1.5 .6 1.2z" fill="#000"/>
<g fill="#fff">
<path d="M173.3 128.1h12.5v3.1h-12.5z"/>
<path d="M164.8 98.2h26.9v5.5h-26.9z"/>
</g>
<path d="M170.9 127.3l2.8 2.2" fill="none" stroke="#000" stroke-width=".26"/>
<path d="M169.3 126.1l2.3 .9-.8 1.1z" fill="#000"/>
<path d="M130.7 166.8h63.4M130.7 171.8h63.4M130.7 176.9h63.4M130.7 181.9h63.4M130.7 187h63.4M130.7 192.1h63.4M130.7 197.1h63.4M130.7 202.2h63.4M130.7 207.2h63.4" fill="none" stroke="#070102" stroke-width=".2"/>
<g fill="none" stroke="#010102" stroke-width=".2">
<path d="M134.6 161.6v50.7M138.6 161.6v50.7M142.6 161.6v50.7M146.6 161.6v50.7M150.6 161.6v50.7M154.6 161.6v50.7M158.6 161.6v50.7M162.5 161.6v50.7M166.5 161.6v50.7M170.5 161.6v50.7M174.4 161.6v50.7M178.4 161.6v50.7"/>
<path d="M182.4 161.6v50.7M186.4 161.6v50.7M190.4 161.6v50.7"/>
</g>
<g fill="#fff">
<path d="M185.4 162h8.5v5.3h-8.5z"/>
<path d="M131 206.7h13.3v5.4h-13.3z"/>
</g>
<path d="M141.6 161.8a84.5 84.5 0 0 0 5.7 16.8l3 4.8a7.2 7.2 0 0 1 2 4.7l.1 .4a6.2 6.2 0 0 0 3.2 4.7 30.9 30.9 0 0 0 10.1 5.5l1.6 1.1a11.8 11.8 0 0 0 6.1 3.5 58.3 58.3 0 0 1 12.1 3.2l4.7 1.4a2.71 2.71 0 0 0 2.2-.1l1.3-.1M186 163.4h1.8" fill="none" stroke="#4a7ebb" stroke-width=".44"/>
<path d="M147.2 161.7a86.9 86.9 0 0 0 7.3 15.3 56.1 56.1 0 0 0 7.9 8.8l3.7 7.2a37.6 37.6 0 0 1 3.5 7.4l1 1.8a10.8 10.8 0 0 0 2.1 3.5 2.78 2.78 0 0 0 3.1 1 2.94 2.94 0 0 0 2.5-2.5l1.1-2a10.6 10.6 0 0 1 1.8-3.2 2.24 2.24 0 0 1 2.1-.1 7.9 7.9 0 0 1 4 1.3l2.2 .9a10.3 10.3 0 0 0 4.2 1.1M186 165.7h1.8" fill="none" stroke="#be4b48" stroke-width=".44"/>
<path d="M130.7 161.7h63.5v50.7h-63.5z" fill="none" stroke="#070102" stroke-width=".26"/>
<text font-size="6" fill="#c1c1c1" x="18.9" y="20.9">Data Sheet</text>
<text font-size="6" x="186.9" y="20.9">AD5247</text>
<g font-size="2.8">
<text x="39" y="91.1">Figure 10. R-INL vs. Code vs. Temperature</text>
<text x="136.4" y="91.1">Figure 13. Zero-Scale Error vs. Temperature</text>
<text x="38.4" y="157">Figure 11. R-DNL vs. Code vs. Temperature</text>
<text x="137" y="156.7">Figure 14. Supply Current vs. Temperature</text>
<text x="38.5" y="224.2">Figure 12. Full-Scale Error vs. Temperature</text>
<text x="145.2" y="224.2">Figure 15. ∆R</text>
<text x="162" y="224.2">/∆Tvs. Code</text>
</g>
<text font-size="2.7" x="100.3" y="266">Rev. F | Page 9 of20</text>
<g font-size="2.1">
<text x="29.7" y="35.8">0.8</text>
<text x="29.7" y="30.8">1.0</text>
<text x="126.8" y="30.8">1.50</text>
<text x="29.7" y="41.1">0.6</text>
<text x="37.1" y="39.1">T</text>
<text x="40.2" y="39.1">=</text>
<text x="42.1" y="39.1">+85°C</text>
<text x="51" y="36.9">T</text>
<text x="54.2" y="36.9">= –40°C</text>
<text x="126.8" y="39.3">1.25</text>
<text x="29.7" y="46.2">0.4</text>
<text x="126.8" y="47.5">1.00</text>
<text x="29.7" y="51.1">0.2</text>
<text x="151.5" y="53.6">V</text>
<text x="156" y="53.6">= 5.5V, V</text>
<text x="166.6" y="53.6">= 5.5V</text>
<text x="31.5" y="56.4">0</text>
<text x="56.9" y="56.1">T</text>
<text x="60.1" y="56.1">= +25</text>
<text x="65.5" y="56.1">°C</text>
<text x="71.7" y="56.8">T</text>
<text x="74.9" y="56.8">= +125°C</text>
<text x="126.8" y="55.9">0.75</text>
<text x="28.5" y="61.2">–0.2</text>
<text x="126.8" y="64.5">0.50</text>
<text x="26.1" y="71.2" transform="rotate(-90 26.1 71.2)">RHEOSTAT MODE INL (LSB)</text>
<text x="28.4" y="71.2">–0.6</text>
<text x="28.4" y="66.3">–0.4</text>
<text x="82.5" y="71">T</text>
<text x="82.5" y="67.8">T</text>
<text x="85.7" y="71">= +</text>
<text x="85.7" y="67.8">= –40°C</text>
<text x="88.8" y="71">25°C</text>
<text x="124.5" y="70.8" transform="rotate(-90 124.5 70.8)">ZERO-SCALE ERROR (LSB)</text>
<text x="28.4" y="76.5">–0.8</text>
<text x="82.5" y="77.8">T</text>
<text x="82.5" y="74.4">T</text>
<text x="85.7" y="77.8">= +</text>
<text x="85.7" y="74.4">= +</text>
<text x="88.8" y="77.8">125°C</text>
<text x="88.8" y="74.4">85°C</text>
<text x="126.8" y="73.1">0.25</text>
<text x="164.4" y="73.1">V</text>
<text x="168.9" y="73.1">= 2.7V, V</text>
<text x="179.5" y="73.1">= 2.7V</text>
<text x="28.4" y="81.3">–1.0</text>
<text x="32.8" y="83.6">0</text>
<text x="40.1" y="83.6">16</text>
<text x="48" y="83.6">32</text>
<text x="55.8" y="83.6">48</text>
<text x="63.7" y="83.6">64</text>
<text x="71.6" y="83.6">80</text>
<text x="79.5" y="83.6">96</text>
<text x="86.7" y="83.6">112</text>
<text x="94.8" y="83.6">128</text>
<text x="129.8" y="81.2">0</text>
<text x="130.1" y="83.5">–40</text>
<text x="135.5" y="83.5">–25</text>
<text x="141.6" y="83.5">–10</text>
<text x="148.4" y="83.5">5</text>
<text x="153.7" y="83.5">20</text>
<text x="159.4" y="83.5">35</text>
<text x="165.2" y="83.5">50</text>
<text x="171.2" y="83.5">65</text>
<text x="176.7" y="83.5">80</text>
<text x="182.4" y="83.5">95</text>
<text x="187.5" y="83.5">110</text>
<text x="193.1" y="83.5">125</text>
<text x="56.7" y="86.6">CODE (Decimal)</text>
<text x="153" y="86.5">TEMPERATURE (°C)</text>
<text x="29.6" y="101.8">0.4</text>
<text x="29.6" y="96.9">0.5</text>
<text x="35.8" y="100.7">–40°C</text>
<text x="82.9" y="99.7">V</text>
<text x="87.4" y="99.7">=</text>
<text x="89.3" y="99.7">2.7V</text>
<text x="127.5" y="96.8">100</text>
<text x="166.7" y="100.8">DIGIT</text>
<text x="172.4" y="100.8">AL IN</text>
<text x="178" y="100.8">PUTS</text>
<text x="184.2" y="100.8">= 0V</text>
<text x="29.6" y="106.8">0.3</text>
<text x="35.8" y="103.3">+25°C</text>
<text x="35.8" y="105.8">+85°C</text>
<text x="82.9" y="102.3">R</text>
<text x="87.5" y="102.3">=</text>
<text x="89.4" y="102.3">10kΩ</text>
<text x="166.7" y="102.9">CODE = 0x40</text>
<text x="29.6" y="111.9">0.2</text>
<text x="35.8" y="108.3">+125°C</text>
<text x="61.1" y="112.7">T</text>
<text x="64.2" y="112.7">=</text>
<text x="66.1" y="112.7">–40°C,</text>
<text x="73.1" y="112.7">+25°C, +</text>
<text x="81.4" y="112.7">85°C, +125°C</text>
<text x="128.7" y="109.4">10</text>
<text x="173.3" y="112.2">V</text>
<text x="177.8" y="112.2">= 5.5V</text>
<text x="29.6" y="116.8">0.1</text>
<text x="31.3" y="121.9">0</text>
<text x="129.9" y="121.6">1</text>
<text x="28.4" y="126.9">–0.1</text>
<text x="174.7" y="130.3">V</text>
<text x="179.2" y="130.3">= 2.7</text>
<text x="184" y="130.3">V</text>
<text x="26.1" y="136.1" transform="rotate(-90 26.1 136.1)">RHEOSTAT MODE DNL (LSB)</text>
<text x="28.4" y="137">–0.3</text>
<text x="28.4" y="132.1">–0.2</text>
<text x="124.6" y="136.5" transform="rotate(-90 124.6 136.5)">I</text>
<text x="124.6" y="132.4" transform="rotate(-90 124.6 132.4)">SUPPLY CURRENT (µA)</text>
<text x="128.1" y="134.4">0.1</text>
<text x="28.4" y="142.1">–0.4</text>
<text x="28.4" y="147">–0.5</text>
<text x="32.8" y="149.3">0</text>
<text x="40.2" y="149.3">16</text>
<text x="47.9" y="149.3">32</text>
<text x="56.1" y="149.3">48</text>
<text x="63.9" y="149.3">64</text>
<text x="71.8" y="149.3">80</text>
<text x="79.6" y="149.3">96</text>
<text x="87.1" y="149.3">112</text>
<text x="94.5" y="149.3">128</text>
<text x="126.9" y="147">0.01</text>
<text x="130.1" y="149.2">–40</text>
<text x="135.4" y="149.2">–25</text>
<text x="140.8" y="149.2">–10</text>
<text x="148.5" y="149.2">5</text>
<text x="153.8" y="149.2">20</text>
<text x="159.6" y="149.2">35</text>
<text x="165" y="149.2">50</text>
<text x="171.1" y="149.2">65</text>
<text x="176.9" y="149.2">80</text>
<text x="182.6" y="149.2">95</text>
<text x="187.8" y="149.2">110</text>
<text x="193.4" y="149.2">125</text>
<text x="56.7" y="152.3">CODE (Decimal)</text>
<text x="153.1" y="152.3">TEMPERATURE (°C)</text>
<text x="31.4" y="162.7">0</text>
<text x="126.1" y="162.4">100</text>
<text x="127.3" y="167.5">90</text>
<text x="188.8" y="164.2">5V</text>
<text x="188.8" y="166.3">2.7V</text>
<text x="28.5" y="171">–0.5</text>
<text x="127.3" y="172.6">80</text>
<text x="28.2" y="179.4">–1.0</text>
<text x="71.2" y="175.9">V</text>
<text x="75.8" y="175.9">= 5.5V, V</text>
<text x="86.4" y="175.9">= 5.5V</text>
<text x="127.3" y="177.7">70</text>
<text x="127.3" y="182.8">60</text>
<text x="28.2" y="187.8">–1.5</text>
<text x="127.3" y="187.8">50</text>
<text x="28.5" y="196.1">–2.0</text>
<text x="127.3" y="198">30</text>
<text x="127.3" y="192.9">40</text>
<text x="26.4" y="201" transform="rotate(-90 26.4 201)">FULL-SCALE ERROR (LSB)</text>
<text x="70.9" y="198.7">V</text>
<text x="75.4" y="198.7">= 2.7V, V</text>
<text x="86" y="198.7">= 2.7V</text>
<text x="127.3" y="203.1">20</text>
<text x="28.5" y="204.7">–2.5</text>
<text x="123.9" y="207.2" transform="rotate(-90 123.9 207.2)">RTHESOSTAT MODE TEMPCO (ppm/°C)</text>
<text x="127.3" y="208.1">10</text>
<text x="131.5" y="208.7">I</text>
<text x="135.6" y="208.7">= 200µA</text>
<text x="28.5" y="212.9">–3.0</text>
<text x="31.7" y="215.2">–40</text>
<text x="37.3" y="215.2">–25</text>
<text x="43.1" y="215.2">–10</text>
<text x="50.2" y="215.2">5</text>
<text x="55.5" y="215.2">20</text>
<text x="60.9" y="215.2">35</text>
<text x="66.7" y="215.2">50</text>
<text x="72.4" y="215.2">65</text>
<text x="78.1" y="215.2">80</text>
<text x="84.1" y="215.2">95</text>
<text x="89.3" y="215.2">110</text>
<text x="94.9" y="215.2">125</text>
<text x="128.4" y="213.2">0</text>
<text x="130" y="215">1</text>
<text x="131.5" y="211.2">R</text>
<text x="134" y="215">9</text>
<text x="136.2" y="211.2">= 10kΩ</text>
<text x="137.4" y="215">17</text>
<text x="141.4" y="215">25</text>
<text x="145.4" y="215">33</text>
<text x="149.4" y="215">41</text>
<text x="153.3" y="215">49</text>
<text x="157.3" y="215">57</text>
<text x="161.3" y="215">65</text>
<text x="165.3" y="215">73</text>
<text x="169.3" y="215">81</text>
<text x="173.3" y="215">89</text>
<text x="177.2" y="215">97</text>
<text x="180.6" y="215">105</text>
<text x="184.6" y="215">113</text>
<text x="188.6" y="215">121</text>
<text x="54.6" y="218.2">TEMPERATURE (°C)</text>
<text x="154.3" y="218.9">CODE (Decimal)</text>
</g>
<text font-size="2.1" fill="#fff" x="26.1" y="202.8" transform="rotate(-90 26.1 202.8)">RHEOSTAT MODE INL (LSB)</text>
<g font-size="1.8">
<text x="38.4" y="39.6">A</text>
<text x="52.3" y="37.4">A</text>
<text x="58.2" y="56.6">A</text>
<text x="73" y="57.3">A</text>
<text x="152.9" y="54.1">DD</text>
<text x="164.7" y="54.1">A</text>
<text x="83.8" y="71.5">A</text>
<text x="83.8" y="68.3">A</text>
<text x="83.8" y="74.9">A</text>
<text x="165.8" y="73.6">DD</text>
<text x="177.6" y="73.6">A</text>
<text x="83.8" y="78.4">A</text>
<text x="84.3" y="100.3">DD</text>
<text x="84.4" y="102.8">AB</text>
<text x="62.3" y="113.2">A</text>
<text x="174.7" y="112.7">DD</text>
<text x="176.1" y="130.8">DD</text>
<text x="125.1" y="136" transform="rotate(-90 125.1 136)">DD,</text>
<text x="72.6" y="176.4">DD</text>
<text x="84.5" y="176.4">A</text>
<text x="72.3" y="199.2">DD</text>
<text x="84.1" y="199.2">A</text>
<text x="132.1" y="209.2">WB</text>
<text x="133" y="211.7">AB</text>
<text x="159.6" y="224.4">WB</text>
</g>
<g font-size="1.4">
<text x="98.8" y="80.9" transform="rotate(-90 98.8 80.9)">03876-008</text>
<text x="197.3" y="80.8" transform="rotate(-90 197.3 80.8)">03876-011</text>
<text x="98.8" y="146.6" transform="rotate(-90 98.8 146.6)">03876-009</text>
<text x="197.4" y="146.3" transform="rotate(-90 197.4 146.3)">03876-012</text>
<text x="98.9" y="212.5" transform="rotate(-90 98.9 212.5)">03876-010</text>
<text x="197.8" y="219.4" transform="rotate(-90 197.8 219.4)">03876-013</text>
</g>
</svg>
